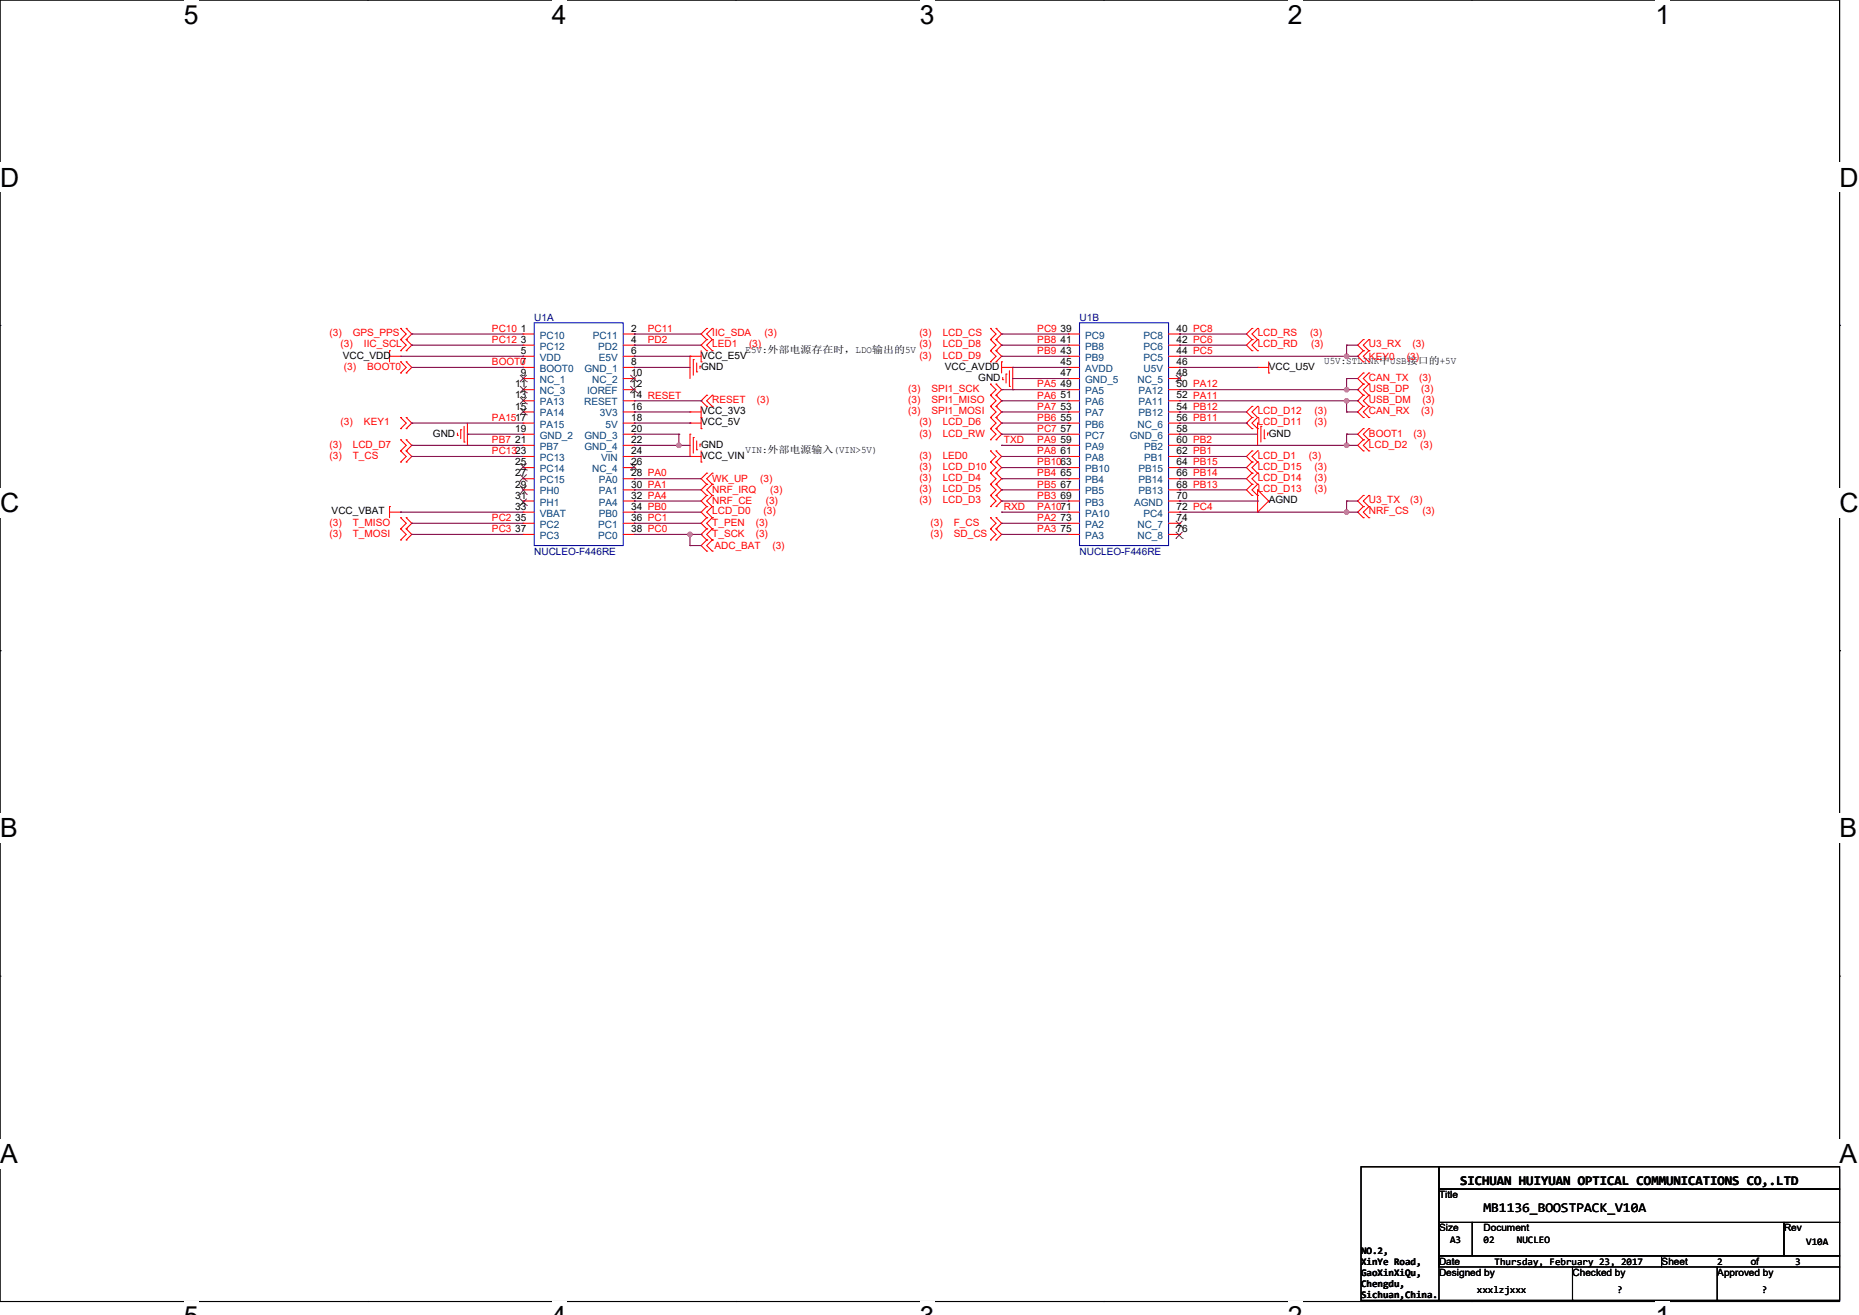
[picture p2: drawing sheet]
<svg xmlns="http://www.w3.org/2000/svg" width="297mm" height="210mm" viewBox="0 0 297 210" stroke-linecap="round" stroke-linejoin="round" font-family="sans-serif">
<path d="M0 0h293.9v207.8h-293.9z" fill="none" stroke="#000" stroke-width=".17"/>
<g fill="#fff">
<path d="M29.4 0h2.3v4.7h-2.3z"/>
<path d="M29.4 207.8h2.3v2.2h-2.3z"/>
</g>
<path d="M58.8 0h.1M58.8 207.8h.1" fill="none" stroke="#000" stroke-width=".17"/>
<g fill="#fff">
<path d="M88.2 0h2.3v4.7h-2.3z"/>
<path d="M88.2 207.8h2.3v2.2h-2.3z"/>
</g>
<path d="M117.6 0h.1M117.6 207.8h.1" fill="none" stroke="#000" stroke-width=".17"/>
<g fill="#fff">
<path d="M146.9 0h2.4v4.7h-2.4z"/>
<path d="M146.9 207.8h2.4v2.2h-2.4z"/>
</g>
<path d="M176.3 0h.1M176.3 207.8h.1" fill="none" stroke="#000" stroke-width=".17"/>
<g fill="#fff">
<path d="M205.7 0h2.4v4.7h-2.4z"/>
<path d="M205.7 207.8h2.4v2.2h-2.4z"/>
</g>
<path d="M235.1 0h.1M235.1 207.8h.1" fill="none" stroke="#000" stroke-width=".17"/>
<g fill="#fff">
<path d="M264.5 0h2.4v4.7h-2.4z"/>
<path d="M264.5 207.8h2.4v2.2h-2.4z"/>
<path d="M0 26h3.1v4.7h-3.1z"/>
<path d="M293.9 26h3.1v4.7h-3.1z"/>
<path d="M0 77.9h3.1v4.8h-3.1z"/>
<path d="M293.9 77.9h3.1v4.8h-3.1z"/>
</g>
<path d="M0 52h.1M293.9 52h.1" fill="none" stroke="#000" stroke-width=".17"/>
<g fill="#fff">
<path d="M0 129.9h2.8v4.7h-2.8z"/>
<path d="M293.9 129.9h2.8v4.7h-2.8z"/>
</g>
<path d="M0 103.9h.1M293.9 103.9h.1" fill="none" stroke="#000" stroke-width=".17"/>
<g fill="#fff">
<path d="M0 181.9h2.8v4.7h-2.8z"/>
<path d="M293.9 181.9h2.8v4.7h-2.8z"/>
</g>
<g fill="none" stroke="#000" stroke-width=".17">
<path d="M0 155.9h.1M293.9 155.9h.1M217.4 186.3h12.5v21.4h-12.5zM229.9 186.3h64v3.6h-64zM229.9 189.9h64v5.3h-64zM229.9 195.2h5.3v5.4h-5.3zM235.2 195.2h49.8v5.4h-49.8zM285 195.2h8.9v5.4h-8.9zM229.9 200.6h35.6v1.7h-35.6zM251.2 207.7h.1M251.2 202.3v5.4M265.5 200.6h28.4v1.7h-28.4z"/>
<path d="M274.3 207.7h.1M274.3 202.3v5.4M293.9 202.3v5.4h-64"/>
</g>
<g fill="none" stroke="#f00" stroke-width=".17">
<path d="M62.2 56h.1M62.2 56.9h1.8M62.2 56v1.8M64 56.9h.1M64 57.8h.1M64 59.6h.1M64 54.2h.1M64 56h.1M64 52.5h.1M64 57.8l.9 .9-.9 .9M64 54.2l.9 .9-.9 .9M64 52.5l.9 .8-.9 .9"/>
<path d="M64.9 59.6h.1M64.9 57.8h.1M64.9 56h.1M64.9 54.2h.1M64.9 52.5h.1M64.9 57.8l.9 .9-.9 .9M64.9 54.2l.9 .9-.9 .9M64.9 52.5l.9 .8-.9 .9M83.6 53.3h.1M83.6 55.1h.1M83.6 56.9h.1M83.6 58.7h.1"/>
<path d="M83.6 58.7h1.7M83.6 56.9h1.7M83.6 53.3h1.7M83.6 55.1h1.7M99.6 58.7h1.7M99.6 56.9h1.7M99.6 53.3h1.7M99.6 55.1h1.7M101.3 53.3h.1M101.3 55.1h.1M101.3 56.9h.1M101.3 58.7h.1"/>
<path d="M110.2 56.9h.1M110.2 56.9v3.6M110.2 56.9h1.8M110.8 57.4h.1M110.8 57.4v2.5M111.3 59.4h.1M111.3 58v1.4M111.8 58.5h.1M111.8 58.5v.4M112 57.8h.1M112 56v1.8M112.9 52.5h.1"/>
<path d="M112.9 54.2h.1M112.9 56h.1M112.9 52.5l-.9 .8 .9 .9M112.9 54.2l-.9 .9 .9 .9M113.8 54.2h.1M113.8 52.5h.1M113.8 56h.1M113.8 52.5l-.9 .8 .9 .9M113.8 54.2l-.9 .9 .9 .9M158.2 52.5h.1M158.2 54.2h.1M158.2 56h.1"/>
<path d="M158.2 57.8h.1M158.2 52.5l.9 .8-.9 .9M158.2 54.2l.9 .9-.9 .9M158.2 56l.9 .9-.9 .9M159.1 54.2h.1M159.1 52.5h.1M159.1 56h.1M159.1 57.8h.1M159.1 52.5l.9 .8-.9 .9M159.1 54.2l.9 .9-.9 .9M159.1 56l.9 .9-.9 .9M160 57.8h.1"/>
<path d="M160 58.7h1.8M160 57.8v1.8M160.7 59.7h.1M160.7 59.7v1.5M161.3 59.2v2.5M161.8 58.7h.1M161.8 58.7v3.5M170.7 53.3h.1M170.7 55.1h.1M170.7 56.9h.1M170.7 58.7h.1M170.7 58.7h1.8"/>
<path d="M170.7 56.9h1.8M170.7 53.3h1.8M170.7 55.1h1.8M186.7 58.7h1.8M186.7 56.9h1.8M186.7 53.3h1.8M186.7 55.1h1.8M188.5 53.3h.1M188.5 55.1h.1M188.5 56.9h.1M188.5 58.7h.1M200 54.2h.1"/>
<path d="M200 56h.1M200 52.5h.1M200 54.2l-.9 .9 .9 .9M200 52.5l-.9 .8 .9 .9M200.9 58.7h.1M200.9 56h.1M200.9 54.2h.1M200.9 52.5h.1M200.9 58.7h1.8M200.9 54.2l-.9 .9 .9 .9M200.9 52.5l-.9 .8 .9 .9M202.7 59.6h.1"/>
<path d="M202.7 57.8v1.8M217.8 56h.1M217.8 57.8h.1M217.8 59.6h.1M217.8 54.2h.1M217.8 56l-.9 .9 .9 .9M217.8 59.6l-.9 .9 .9 .8M217.8 54.2l-.9 .9 .9 .9M218.7 57.8h.1M218.7 56h.1M218.7 59.6h.1M218.7 54.2h.1"/>
<path d="M218.7 56l-.9 .9 .9 .9M218.7 54.2l-.9 .9 .9 .9M218.7 59.6l-.9 .9 .9 .8M64 66.7h.1M64 68.5h.1M64 70.2h.1M64 72h.1M64 73.8h.1M64 66.7l.9 .9-.9 .9M64 70.2l.9 .9-.9 .9M64 72l.9 .9-.9 .9M64.9 68.5h.1"/>
<path d="M64.9 66.7h.1M64.9 72h.1M64.9 70.2h.1M64.9 73.8h.1M64.9 66.7l.9 .9-.9 .9M64.9 70.2l.9 .9-.9 .9M64.9 72l.9 .9-.9 .9M73.1 69.5h.1M73.1 69.2v.3M73.6 68.6h.1M73.6 68.6v1.5M74.1 70.6h.1"/>
<path d="M74.1 68.1v2.5M74.7 71.1h.1M74.7 67.6v3.5M83.6 60.5h.1M83.6 62.2h.1M83.6 64h.1M83.6 65.8h.1M83.6 67.6h.1M83.6 69.3h.1M83.6 71.1h.1M83.6 72.9h.1M83.6 74.7h.1"/>
<path d="M83.6 76.5h.1M83.6 78.2h.1M83.6 65.8h1.7M83.6 67.6h1.7M83.6 72.9h1.7M83.6 60.5h1.7M83.6 62.2h1.7M83.6 64h1.7M83.6 69.3h1.7M83.6 71.1h1.7M83.6 74.7h1.7M83.6 76.5h1.7"/>
<path d="M83.6 78.2h1.7M99.6 65.8h1.7M99.6 67.6h1.7M99.6 72.9h1.7M99.6 60.5h1.7M99.6 62.2h1.7M99.6 64h1.7M99.6 69.3h1.7M99.6 71.1h1.7M99.6 74.7h1.7M99.6 76.5h1.7M99.6 78.2h1.7"/>
<path d="M101.3 60.5h.1M101.3 62.2h.1M101.3 64h.1M101.3 65.8h.1M101.3 67.6h.1M101.3 69.3h.1M101.3 71.1h.1M101.3 72.9h.1M101.3 74.7h.1M101.3 76.5h.1M101.3 78.2h.1M110.2 65.8h.1"/>
<path d="M110.2 69.3h.1M110.2 67.6h.1M110.2 72.9h.1M110.2 65.8h1.8M110.2 69.3v3.6M110.2 67.6h1.8M110.2 72.9h1.8M110.8 69.9h.1M110.8 69.9v2.5M111.3 71.8h.1M111.3 70.4v1.4M111.8 70.9h.1"/>
<path d="M111.8 70.9v.4M112 66.7h.1M112 68.5h.1M112 73.8h.1M112 64.9v3.6M112 72v1.8M112.9 79.1h.1M112.9 75.6h.1M112.9 77.3h.1M112.9 63.1h.1M112.9 64.9h.1M112.9 79.1l-.9 .9 .9 .9"/>
<path d="M112.9 75.6l-.9 .9 .9 .8M112.9 77.3l-.9 .9 .9 .9M112.9 63.1l-.9 .9 .9 .9M113.8 79.1h.1M113.8 77.3h.1M113.8 75.6h.1M113.8 64.9h.1M113.8 63.1h.1M113.8 79.1l-.9 .9 .9 .9M113.8 75.6l-.9 .9 .9 .8M113.8 77.3l-.9 .9 .9 .9M113.8 63.1l-.9 .9 .9 .9"/>
<path d="M158.2 61.3h.1M158.2 63.1h.1M158.2 64.9h.1M158.2 66.7h.1M158.2 73.8h.1M158.2 75.6h.1M158.2 68.5h.1M158.2 70.2h.1M158.2 72h.1M158.2 77.3h.1M158.2 79.1h.1M158.2 61.3l.9 .9-.9 .9"/>
<path d="M158.2 63.1l.9 .9-.9 .9M158.2 64.9l.9 .9-.9 .9M158.2 73.8l.9 .9-.9 .9M158.2 68.5l.9 .8-.9 .9M158.2 72l.9 .9-.9 .9M158.2 75.6l.9 .9-.9 .8M158.2 77.3l.9 .9-.9 .9M158.2 79.1l.9 .9-.9 .9M158.2 66.7l.9 .9-.9 .9M159.1 63.1h.1M159.1 61.3h.1M159.1 64.9h.1"/>
<path d="M159.1 66.7h.1M159.1 75.6h.1M159.1 73.8h.1M159.1 70.2h.1M159.1 68.5h.1M159.1 72h.1M159.1 77.3h.1M159.1 79.1h.1M159.1 61.3l.9 .9-.9 .9M159.1 63.1l.9 .9-.9 .9M159.1 64.9l.9 .9-.9 .9M159.1 73.8l.9 .9-.9 .9"/>
<path d="M159.1 68.5l.9 .8-.9 .9M159.1 72l.9 .9-.9 .9M159.1 75.6l.9 .9-.9 .8M159.1 77.3l.9 .9-.9 .9M159.1 79.1l.9 .9-.9 .9M159.1 66.7l.9 .9-.9 .9M160.2 60.6h.1M160.2 60.3v.3M161.3 61.7h.1M161.8 62.2h.1M170.7 60.5h.1M170.7 62.2h.1"/>
<path d="M170.7 64h.1M170.7 65.8h.1M170.7 67.6h.1M170.7 69.3h.1M170.7 71.1h.1M170.7 72.9h.1M170.7 74.7h.1M170.7 76.5h.1M170.7 78.2h.1M170.7 65.8h1.8M170.7 67.6h1.8M170.7 72.9h1.8"/>
<path d="M170.7 60.5h1.8M170.7 62.2h1.8M170.7 64h1.8M170.7 69.3h1.8M170.7 71.1h1.8M170.7 74.7h1.8M170.7 76.5h1.8M170.7 78.2h1.8M186.7 65.8h1.8M186.7 67.6h1.8M186.7 72.9h1.8M186.7 60.5h1.8"/>
<path d="M186.7 62.2h1.8M186.7 64h1.8M186.7 69.3h1.8M186.7 71.1h1.8M186.7 74.7h1.8M186.7 76.5h1.8M186.7 78.2h1.8M188.5 60.5h.1M188.5 62.2h.1M188.5 64h.1M188.5 65.8h.1M188.5 67.6h.1"/>
<path d="M188.5 69.3h.1M188.5 71.1h.1M188.5 72.9h.1M188.5 74.7h.1M188.5 76.5h.1M188.5 78.2h.1M200 72h.1M200 73.8h.1M200 66.7h.1M200 68.5h.1M200 64.9h.1M200 77.3h.1"/>
<path d="M200 79.1h.1M200 75.6h.1M200 75.6l-.9 .9 .9 .8M200 73.8l-.9 .9 .9 .9M200 72l-.9 .9 .9 .9M200 66.7l-.9 .9 .9 .9M200 64.9l-.9 .9 .9 .9M200 77.3l-.9 .9 .9 .9M200.9 67.6h.1M200.9 78.2h.1M200.9 73.8h.1M200.9 72h.1"/>
<path d="M200.9 68.5h.1M200.9 66.7h.1M200.9 64.9h.1M200.9 79.1h.1M200.9 77.3h.1M200.9 75.6h.1M200.9 67.6v3.5M200.9 78.2v3.6M200.9 78.2l1.8 1.8M200.9 73.8l-.9 .9 .9 .9M200.9 72l-.9 .9 .9 .9M200.9 66.7l-.9 .9 .9 .9"/>
<path d="M200.9 64.9l-.9 .9 .9 .9M200.9 77.3l-.9 .9 .9 .9M200.9 75.6l-.9 .9 .9 .8M201.4 68.1h.1M201.4 68.1v2.5M202 70.1h.1M202 68.6v1.5M202.5 69.2h.1M202.5 69.2v.3M217.8 68.5h.1M217.8 70.2h.1M217.8 72h.1"/>
<path d="M217.8 63.1h.1M217.8 64.9h.1M217.8 61.3h.1M217.8 66.7h.1M217.8 79.1h.1M217.8 64.9l-.9 .9 .9 .9M217.8 68.5l-.9 .8 .9 .9M217.8 70.2l-.9 .9 .9 .9M217.8 63.1l-.9 .9 .9 .9M217.8 61.3l-.9 .9 .9 .9M217.8 79.1l-.9 .9 .9 .9M218.7 70.2h.1"/>
<path d="M218.7 68.5h.1M218.7 72h.1M218.7 64.9h.1M218.7 63.1h.1M218.7 61.3h.1M218.7 66.7h.1M218.7 79.1h.1M218.7 68.5l-.9 .8 .9 .9M218.7 70.2l-.9 .9 .9 .9M218.7 63.1l-.9 .9 .9 .9M218.7 61.3l-.9 .9 .9 .9M218.7 64.9l-.9 .9 .9 .9"/>
<path d="M218.7 79.1l-.9 .9 .9 .9M62.2 80.9h.1M62.2 80.9v1.8M62.2 81.8h1.8M64 81.8h.1M64 82.7h.1M64 84.5h.1M64 86.2h.1M64 82.7l.9 .9-.9 .9M64 84.5l.9 .8-.9 .9M64.9 84.5h.1M64.9 82.7h.1"/>
<path d="M64.9 86.2h.1M64.9 82.7l.9 .9-.9 .9M64.9 84.5l.9 .8-.9 .9M83.6 80h.1M83.6 81.8h.1M83.6 83.6h.1M83.6 85.3h.1M83.6 81.8h1.7M83.6 80h1.7M83.6 83.6h1.7M83.6 85.3h1.7M99.6 81.8h1.7"/>
<path d="M99.6 80h1.7M99.6 83.6h1.7M99.6 85.3h1.7M101.3 80h.1M101.3 81.8h.1M101.3 83.6h.1M101.3 85.3h.1M112.9 80.9h.1M112.9 82.7h.1M112.9 84.5h.1M112.9 86.2h.1M112.9 88h.1"/>
<path d="M112.9 80.9l-.9 .9 .9 .9M112.9 82.7l-.9 .9 .9 .9M112.9 84.5l-.9 .8 .9 .9M112.9 86.2l-.9 .9 .9 .9M113.8 80.9h.1M113.8 82.7h.1M113.8 84.5h.1M113.8 86.2h.1M113.8 88h.1M113.8 80.9l-.9 .9 .9 .9M113.8 82.7l-.9 .9 .9 .9M113.8 84.5l-.9 .8 .9 .9"/>
<path d="M113.8 86.2l-.9 .9 .9 .9M158.2 82.7h.1M158.2 84.5h.1M158.2 86.2h.1M158.2 80.9h.1M158.2 82.7l.9 .9-.9 .9M158.2 84.5l.9 .8-.9 .9M159.1 84.5h.1M159.1 82.7h.1M159.1 86.2h.1M159.1 80.9h.1M159.1 82.7l.9 .9-.9 .9"/>
<path d="M159.1 84.5l.9 .8-.9 .9M170.7 80h.1M170.7 81.8h.1M170.7 83.6h.1M170.7 85.3h.1M170.7 81.8h1.8M170.7 80h1.8M170.7 83.6h1.8M170.7 85.3h1.8M186.7 81.8h1.8M186.7 80h1.8M186.7 83.6h1.8"/>
<path d="M186.7 85.3h1.8M188.5 80h.1M188.5 81.8h.1M188.5 83.6h.1M188.5 85.3h.1M200.9 81.8h.1M202.7 80h.1M202.7 80l-1.8 1.8M217.8 80.9h.1M217.8 82.7h.1M217.8 80.9l-.9 .9 .9 .9M218.7 82.7h.1"/>
<path d="M218.7 80.9h.1M218.7 80.9l-.9 .9 .9 .9"/>
</g>
<path d="M85.3 51.6h14.3v35.5h-14.3zM172.5 51.6h14.2v35.5h-14.2z" fill="none" stroke="#00f" stroke-width=".17"/>
<g fill="none" stroke="#804000" stroke-width=".16">
<path d="M83.1 59.9l1 1.1M84.1 59.9l-1 1.1M100.7 59.9l1.1 1.1M101.8 59.9l-1.1 1.1M187.9 59.9l1 1.1M188.9 59.9l-1 1.1M83.1 61h.1M83.1 62.7h.1M83.1 64.5h.1M83.1 66.2h.1M83.1 75.1h.1M83.1 76.8h.1"/>
<path d="M83.1 78.9h.1M83.1 61.7l1 1M83.1 63.4l1 1.1M83.1 65.2l1 1M83.1 74l1 1.1M83.1 75.8l1 1M83.1 77.5l1 1.4M83.1 79.6l1 1.1M84.1 61h.1M84.1 62.7h.1M84.1 64.5h.1M84.1 66.2h.1"/>
<path d="M84.1 75.1h.1M84.1 76.8h.1M84.1 78.9h.1M84.1 61.7l-1 1M84.1 63.4l-1 1.1M84.1 65.2l-1 1M84.1 74l-1 1.1M84.1 75.8l-1 1M84.1 77.5l-1 1.4M84.1 79.6l-1 1.1M100.7 61h.1M100.7 62.7h.1"/>
<path d="M100.7 75.1h.1M100.7 61.7l1.1 1M100.7 74l1.1 1.1M101.8 61h.1M101.8 62.7h.1M101.8 75.1h.1M101.8 61.7l-1.1 1M101.8 74l-1.1 1.1M187.9 61h.1M188.9 61h.1M83.1 80.7h.1M84.1 80.7h.1"/>
<path d="M187.9 84.2h.1M187.9 86h.1M187.9 83.2l1 1M187.9 84.9l1 1.1M188.9 84.2h.1M188.9 86h.1M188.9 83.2l-1 1M188.9 84.9l-1 1.1"/>
</g>
<g fill="none" stroke="#800040" stroke-width=".17">
<path d="M64 56.9h19.6M65.8 55.1h.1M65.8 53.3h.1M65.8 55.1h17.8M65.8 53.3h17.8M65.8 58.7h17.8M83.6 58.7h.1M83.6 56.9h.1M101.3 53.3h.1M101.3 55.1h.1M101.3 58.7h.1M101.3 56.9h.1"/>
<path d="M101.3 55.1h10.7M101.3 53.3h10.7M101.3 58.7h8.9M101.3 56.9h8.9M160 53.3h.1M160 55.1h.1M160 56.9h.1M160 55.1h10.7M160 53.3h10.7M160 56.9h10.7M161.8 58.7h.1M161.8 58.7h8.9"/>
<path d="M188.5 53.3h.1M188.5 55.1h.1M188.5 58.7h.1M188.5 55.1h10.6M188.5 53.3h10.6M188.5 58.7h12.4M188.5 56.9h28.4M215.1 56.9h.1M215.1 55.1h.1M215.1 55.1h1.8M215.1 55.1v1.8M216.9 56.9h.1"/>
<path d="M65.8 67.6h.1M65.8 71.1h.1M65.8 72.9h.1M65.8 67.6h17.8M65.8 71.1h17.8M65.8 72.9h17.8M74.7 69.3h.1M74.7 69.3h8.9M101.3 65.8h.1M101.3 69.3h.1M101.3 71.1h.1M101.3 76.5h.1"/>
<path d="M101.3 78.2h.1M101.3 67.6h8.9M101.3 69.3h7.2M101.3 71.1h8.9M101.3 72.9h8.9M101.3 65.8h8.9M101.3 76.5h10.7M101.3 78.2h10.7M101.3 64h10.7M108.5 69.3h.1M108.5 71.1h.1M108.5 69.3v1.8"/>
<path d="M110.2 67.6h.1M110.2 72.9h.1M112 64h.1M160 64h.1M160 65.8h.1M160 67.6h.1M160 69.3h.1M160 71.1h.1M160 72.9h.1M160 74.7h.1M160 76.5h.1M160 78.2h.1"/>
<path d="M160 62.2h.1M160 67.6h10.7M160 69.3h10.7M160 71.1h10.7M160 72.9h10.7M160 65.8h10.7M160 76.5h10.7M160 78.2h10.7M160 64h10.7M160 74.7h10.7M160 62.2h10.7M161.8 60.5h.1"/>
<path d="M161.8 60.5h8.9M188.5 65.8h.1M188.5 69.3h.1M188.5 72.9h.1M188.5 76.5h.1M188.5 78.2h.1M188.5 74.7h.1M188.5 67.6h10.6M188.5 69.3h12.4M188.5 71.1h28.4M188.5 72.9h10.6M188.5 65.8h10.6"/>
<path d="M188.5 76.5h10.6M188.5 78.2h10.6M188.5 64h28.4M188.5 74.7h10.6M188.5 62.2h28.4M199.1 67.6h.1M215.1 64h.1M215.1 71.1h.1M215.1 62.2h.1M215.1 69.3h.1M215.1 60.5h.1M215.1 65.8h.1"/>
<path d="M215.1 69.3h1.8M215.1 65.8h1.8M215.1 60.5h1.8M215.1 60.5v1.7M215.1 64v1.8M215.1 69.3v1.8M216.9 62.2h.1M216.9 64h.1M64 81.8h.1M64 81.8h19.6M65.8 83.6h.1M65.8 85.3h.1"/>
<path d="M65.8 83.6h17.8M65.8 85.3h17.8M101.3 80h.1M101.3 81.8h.1M101.3 83.6h.1M101.3 83.6h10.7M101.3 85.3h10.7M101.3 80h10.7M101.3 81.8h10.7M110.2 85.3h.1M110.2 87.1h.1M110.2 87.1h1.8"/>
<path d="M110.2 85.3v1.8M112 85.3h.1M160 80h.1M160 81.8h.1M160 83.6h.1M160 85.3h.1M160 83.6h10.7M160 85.3h10.7M160 80h10.7M160 81.8h10.7M188.5 80h12.4M188.5 81.8h28.4"/>
<path d="M200.9 80h.1M215.1 81.8h.1M215.1 80h.1M215.1 80h1.8M215.1 80v1.8M216.9 81.8h.1"/>
</g>
<g fill="#f0f" stroke="#f0f" stroke-width=".17">
<circle cx="110.2" cy="85.3" r=".35"/>
<circle cx="215.1" cy="56.9" r=".35"/>
<circle cx="215.1" cy="71.1" r=".35"/>
<circle cx="215.1" cy="62.2" r=".35"/>
<circle cx="215.1" cy="81.8" r=".35"/>
<circle cx="108.5" cy="71.1" r=".35"/>
<circle cx="215.1" cy="64" r=".35"/>
</g>
<g font-size="4.2">
<text x="29.4" y="3.8">5</text>
<text x="88.2" y="3.8">4</text>
<text x="147" y="3.8">3</text>
<text x="205.7" y="3.8">2</text>
<text x="264.5" y="3.8">1</text>
<text x="0" y="29.8">D</text>
<text x="293.9" y="29.8">D</text>
<text x="0" y="81.8">C</text>
<text x="293.9" y="81.8">C</text>
<text x="0" y="133.7">B</text>
<text x="293.9" y="133.7">B</text>
<text x="0" y="185.7">A</text>
<text x="293.9" y="185.7">A</text>
</g>
<g font-size="2.1">
<text x="233.3" y="189.2">SICHUAN HUIYUAN OPTICAL COMMUNICATIONS CO,.LTD</text>
<text x="237" y="193.6">MB1136_BOOSTPACK_V10A</text>
</g>
<g font-size="1.6" fill="#f00">
<text x="52.6" y="53.7">(3)</text>
<text x="56.4" y="53.7">GPS_PPS</text>
<text x="78.6" y="53">PC10</text>
<text x="103.5" y="53">PC11</text>
<text x="113.8" y="53.7">IIC_SDA</text>
<text x="122.2" y="53.7">(3)</text>
<text x="146.9" y="53.7">(3)</text>
<text x="150.6" y="53.7">LCD_CS</text>
<text x="165.7" y="53">PC9</text>
<text x="200.9" y="53.7">LCD_RS</text>
<text x="209.3" y="53.7">(3)</text>
<text x="54.4" y="55.5">(3)</text>
<text x="54.9" y="59">(3)</text>
<text x="58.1" y="55.5">IIC_SCL</text>
<text x="58.7" y="59">BOOT0</text>
<text x="78.6" y="54.8">PC12</text>
<text x="78.6" y="58.3">BOOT0</text>
<text x="103.5" y="54.8">PD2</text>
<text x="113.8" y="55.5">LED1</text>
<text x="119.7" y="55.5">(3)</text>
<text x="146.9" y="55.5">(3)</text>
<text x="146.9" y="57.3">(3)</text>
<text x="150.6" y="55.5">LCD_D8</text>
<text x="150.6" y="57.3">LCD_D9</text>
<text x="165.7" y="54.8">PB8</text>
<text x="165.7" y="56.5">PB9</text>
<text x="200.9" y="55.5">LCD_RD</text>
<text x="209.5" y="55.5">(3)</text>
<text x="218.7" y="57.4">KEY0</text>
<text x="218.7" y="55.5">U3_RX</text>
<text x="224.8" y="57.4">(3)</text>
<text x="225.6" y="55.5">(3)</text>
<text x="113.8" y="64.4">RESET</text>
<text x="120.9" y="64.4">(3)</text>
<text x="145.1" y="62.6">(3)</text>
<text x="145.1" y="64.4">(3)</text>
<text x="148.8" y="62.6">SPI1_SCK</text>
<text x="148.8" y="64.4">SPI1_MISO</text>
<text x="165.7" y="63.6">PA6</text>
<text x="165.7" y="65.4">PA7</text>
<text x="165.7" y="61.9">PA5</text>
<text x="218.7" y="64.4">USB_DM</text>
<text x="218.7" y="62.6">USB_DP</text>
<text x="218.7" y="60.8">CAN_TX</text>
<text x="226.7" y="60.8">(3)</text>
<text x="227.1" y="62.6">(3)</text>
<text x="227.2" y="64.4">(3)</text>
<text x="52.6" y="71.5">(3)</text>
<text x="54.4" y="67.9">(3)</text>
<text x="56.4" y="71.5">LCD_D7</text>
<text x="58.1" y="67.9">KEY1</text>
<text x="78.6" y="67.2">PA1517</text>
<text x="78.6" y="70.8">PB7</text>
<text x="145.1" y="66.2">(3)</text>
<text x="146.9" y="69.7">(3)</text>
<text x="146.9" y="67.9">(3)</text>
<text x="148.8" y="66.2">SPI1_MOSI</text>
<text x="150.6" y="69.7">LCD_RW</text>
<text x="150.6" y="67.9">LCD_D6</text>
<text x="160.4" y="70.8">TXD</text>
<text x="165.7" y="67.2">PB6</text>
<text x="165.7" y="69">PC7</text>
<text x="165.7" y="70.8">PA9</text>
<text x="200.9" y="67.9">LCD_D11</text>
<text x="200.9" y="66.2">LCD_D12</text>
<text x="210" y="67.9">(3)</text>
<text x="210" y="66.2">(3)</text>
<text x="218.7" y="69.7">BOOT1</text>
<text x="218.7" y="71.5">LCD_D2</text>
<text x="218.7" y="66.2">CAN_RX</text>
<text x="225.8" y="69.7">(3)</text>
<text x="226.9" y="71.5">(3)</text>
<text x="227.1" y="66.2">(3)</text>
<text x="52.6" y="73.3">(3)</text>
<text x="56.4" y="73.3">T_CS</text>
<text x="78.6" y="72.5">PC1323</text>
<text x="113.8" y="77">WK_UP</text>
<text x="121.4" y="77">(3)</text>
<text x="146.9" y="75">(3)</text>
<text x="146.9" y="73.3">(3)</text>
<text x="146.9" y="76.8">(3)</text>
<text x="150.6" y="75">LCD_D10</text>
<text x="150.6" y="73.3">LED0</text>
<text x="150.6" y="76.8">LCD_D4</text>
<text x="165.7" y="72.5">PA8</text>
<text x="165.7" y="74.3">PB1063</text>
<text x="165.7" y="76.1">PB4</text>
<text x="165.7" y="77.9">PB5</text>
<text x="200.9" y="73.3">LCD_D1</text>
<text x="200.9" y="76.8">LCD_D14</text>
<text x="200.9" y="75">LCD_D15</text>
<text x="209.1" y="73.3">(3)</text>
<text x="210" y="76.8">(3)</text>
<text x="210" y="75">(3)</text>
<text x="52.6" y="83.9">(3)</text>
<text x="56.4" y="83.9">T_MISO</text>
<text x="78.6" y="83.2">PC2</text>
<text x="113.8" y="80.6">NRF_CE</text>
<text x="113.8" y="78.8">NRF_IRQ</text>
<text x="113.8" y="82.2">LCD_D0</text>
<text x="113.8" y="83.9">T_PEN</text>
<text x="120.7" y="83.9">(3)</text>
<text x="122" y="82.2">(3)</text>
<text x="122.3" y="80.6">(3)</text>
<text x="123.1" y="78.8">(3)</text>
<text x="146.9" y="78.6">(3)</text>
<text x="146.9" y="80.4">(3)</text>
<text x="148.7" y="83.9">(3)</text>
<text x="150.6" y="78.6">LCD_D5</text>
<text x="150.6" y="80.4">LCD_D3</text>
<text x="152.4" y="83.9">F_CS</text>
<text x="160.4" y="81.4">RXD</text>
<text x="165.7" y="79.7">PB3</text>
<text x="165.7" y="81.4">PA1071</text>
<text x="165.7" y="83.2">PA2</text>
<text x="200.9" y="78.6">LCD_D13</text>
<text x="210" y="78.6">(3)</text>
<text x="218.7" y="82.2">NRF_CS</text>
<text x="218.7" y="80.4">U3_TX</text>
<text x="225.3" y="80.4">(3)</text>
<text x="227.2" y="82.2">(3)</text>
<text x="52.6" y="85.7">(3)</text>
<text x="56.4" y="85.7">T_MOSI</text>
<text x="78.6" y="85">PC3</text>
<text x="113.8" y="85.7">T_SCK</text>
<text x="114.2" y="87.7">ADC_BAT</text>
<text x="120.7" y="85.7">(3)</text>
<text x="123.4" y="87.7">(3)</text>
<text x="148.7" y="85.7">(3)</text>
<text x="152.4" y="85.7">SD_CS</text>
<text x="165.7" y="85">PA3</text>
</g>
<g font-size="1.6">
<text x="83.2" y="53">1</text>
<text x="100.8" y="53">2</text>
<text x="169.5" y="53">39</text>
<text x="188" y="53">40 PC8</text>
<text x="54.8" y="57.3">VCC_VDD</text>
<text x="83.2" y="54.7">3</text>
<text x="83.2" y="56.5">5</text>
<text x="83.2" y="58.3">7</text>
<text x="100.8" y="54.7">4</text>
<text x="100.8" y="56.5">6</text>
<text x="100.8" y="58.3">8</text>
<text x="112" y="59">GND</text>
<text x="112" y="57.3">VCC_E5V</text>
<text x="119.1" y="56.4">E5V:外部电源存在时，LDO输出的5V</text>
<text x="151" y="59">VCC_AVDD</text>
<text x="169.5" y="54.7">41</text>
<text x="169.5" y="56.5">43</text>
<text x="169.5" y="58.3">45</text>
<text x="188" y="54.7">42 PC6</text>
<text x="188" y="56.5">44 PC5</text>
<text x="188" y="58.3">46</text>
<text x="202.7" y="59">VCC_U5V</text>
<text x="211.6" y="58.2">U5V:STLINK中USB接口的+5V</text>
<text x="82.3" y="61.9">11</text>
<text x="82.3" y="63.6">13</text>
<text x="82.3" y="65.4">15</text>
<text x="83.2" y="60.1">9</text>
<text x="100.8" y="60.1">10</text>
<text x="100.8" y="61.9">12</text>
<text x="100.8" y="63.6">14 RESET</text>
<text x="100.8" y="65.4">16</text>
<text x="156.3" y="60.8">GND</text>
<text x="169.5" y="60.1">47</text>
<text x="169.5" y="61.9">49</text>
<text x="169.5" y="63.6">51</text>
<text x="169.5" y="65.4">53</text>
<text x="188" y="60.1">48</text>
<text x="188" y="61.9">50 PA12</text>
<text x="188" y="63.6">52 PA11</text>
<text x="188" y="65.4">54 PB12</text>
<text x="69.2" y="69.7">GND</text>
<text x="82.3" y="69">19</text>
<text x="82.3" y="70.7">21</text>
<text x="100.8" y="67.2">18</text>
<text x="100.8" y="69">20</text>
<text x="100.8" y="70.7">22</text>
<text x="112" y="66.2">VCC_3V3</text>
<text x="112" y="71.5">GND</text>
<text x="112" y="67.9">VCC_5V</text>
<text x="169.5" y="67.2">55</text>
<text x="169.5" y="69">57</text>
<text x="169.5" y="70.7">59</text>
<text x="188" y="67.2">56 PB11</text>
<text x="188" y="69">58</text>
<text x="188" y="70.7">60 PB2</text>
<text x="202.7" y="69.7">GND</text>
<text x="82.3" y="74.3">25</text>
<text x="82.3" y="76.1">27</text>
<text x="82.3" y="77.9">29</text>
<text x="100.8" y="72.5">24</text>
<text x="100.8" y="74.3">26</text>
<text x="100.8" y="76.1">28 PA0</text>
<text x="100.8" y="77.9">30 PA1</text>
<text x="112" y="73.3">VCC_VIN</text>
<text x="119.1" y="72.4">VIN:外部电源输入(VIN&gt;5V)</text>
<text x="169.5" y="72.5">61</text>
<text x="169.5" y="76.1">65</text>
<text x="169.5" y="77.9">67</text>
<text x="188" y="72.5">62 PB1</text>
<text x="188" y="74.3">64 PB15</text>
<text x="188" y="76.1">66 PB14</text>
<text x="188" y="77.9">68 PB13</text>
<text x="53" y="82.2">VCC_VBAT</text>
<text x="82.3" y="79.6">31</text>
<text x="82.3" y="81.4">33</text>
<text x="82.3" y="83.2">35</text>
<text x="100.8" y="79.6">32 PA4</text>
<text x="100.8" y="81.4">34 PB0</text>
<text x="100.8" y="83.2">36 PC1</text>
<text x="169.5" y="79.6">69</text>
<text x="169.5" y="83.2">73</text>
<text x="188" y="79.6">70</text>
<text x="188" y="81.4">72 PC4</text>
<text x="188" y="83.2">74</text>
<text x="202.7" y="80.4">AGND</text>
<text x="82.3" y="85">37</text>
<text x="100.8" y="85">38 PC0</text>
<text x="169.5" y="85">75</text>
<text x="188" y="85">76</text>
<text x="229.9" y="191.3">Title</text>
<text x="229.9" y="196.7">Size</text>
<text x="237" y="196.7">Document</text>
<text x="285" y="196.7">Rev</text>
<text x="217.4" y="200.2">NO.2,</text>
<text x="217.4" y="202">XinYe Road,</text>
<text x="217.5" y="203.8">GaoXinXiQu,</text>
<text x="229.9" y="202">Date</text>
<text x="229.9" y="203.8">Designed by</text>
<text x="231.7" y="198.5">A3</text>
<text x="237" y="198.5">02</text>
<text x="238.8" y="202">Thursday, February 23, 2017</text>
<text x="242.3" y="198.5">NUCLEO</text>
<text x="251.2" y="203.8">Checked by</text>
<text x="265.5" y="202">Sheet</text>
<text x="274.3" y="202">2</text>
<text x="274.4" y="203.8">Approved by</text>
<text x="279.7" y="202">of</text>
<text x="286.8" y="202">3</text>
<text x="288.6" y="198.8">V10A</text>
<text x="217.4" y="205.6">Chengdu,</text>
<text x="217.4" y="207.4">Sichuan,China.</text>
<text x="236" y="206.5">xxxlzjxxx</text>
<text x="258.3" y="206.5">?</text>
<text x="281.5" y="206.5">?</text>
</g>
<g font-size="1.6" fill="#000080">
<text x="85.4" y="51.2">U1A</text>
<text x="172.5" y="51.2">U1B</text>
<text x="85.4" y="88.6">NUCLEO-F446RE</text>
<text x="172.5" y="88.6">NUCLEO-F446RE</text>
</g>
<g font-size="1.6" fill="#004080">
<text x="86.2" y="54.1">PC10</text>
<text x="86.2" y="55.8">PC12</text>
<text x="86.2" y="57.6">VDD</text>
<text x="86.2" y="59.4">BOOT0</text>
<text x="93.4" y="59.4">GND_1</text>
<text x="94.7" y="54.1">PC11</text>
<text x="95.6" y="55.8">PD2</text>
<text x="95.7" y="57.6">E5V</text>
<text x="173.4" y="54.1">PC9</text>
<text x="173.4" y="55.8">PB8</text>
<text x="173.4" y="57.6">PB9</text>
<text x="173.4" y="59.4">AVDD</text>
<text x="182.7" y="54.1">PC8</text>
<text x="182.7" y="55.8">PC6</text>
<text x="182.7" y="57.6">PC5</text>
<text x="182.7" y="59.4">U5V</text>
<text x="86.2" y="61.2">NC_1</text>
<text x="86.2" y="62.9">NC_3</text>
<text x="86.2" y="64.7">PA13</text>
<text x="93.3" y="64.7">RESET</text>
<text x="93.8" y="62.9">IOREF</text>
<text x="94.6" y="61.2">NC_2</text>
<text x="173.4" y="61.2">GND_5</text>
<text x="173.4" y="62.9">PA5</text>
<text x="173.4" y="64.7">PA6</text>
<text x="181.7" y="61.2">NC_5</text>
<text x="181.9" y="62.9">PA12</text>
<text x="181.9" y="64.7">PA11</text>
<text x="86.2" y="66.5">PA14</text>
<text x="86.2" y="68.3">PA15</text>
<text x="86.2" y="70.1">GND_2</text>
<text x="86.2" y="71.8">PB7</text>
<text x="93.4" y="70.1">GND_3</text>
<text x="93.4" y="71.8">GND_4</text>
<text x="95.8" y="66.5">3V3</text>
<text x="96.7" y="68.3">5V</text>
<text x="173.4" y="66.5">PA7</text>
<text x="173.4" y="68.3">PB6</text>
<text x="173.4" y="70.1">PC7</text>
<text x="173.4" y="71.8">PA9</text>
<text x="180.5" y="70.1">GND_6</text>
<text x="181.7" y="68.3">NC_6</text>
<text x="181.9" y="66.5">PB12</text>
<text x="182.8" y="71.8">PB2</text>
<text x="86.2" y="73.6">PC13</text>
<text x="86.2" y="75.4">PC14</text>
<text x="86.2" y="77.2">PC15</text>
<text x="94.6" y="75.4">NC_4</text>
<text x="95.7" y="77.2">PA0</text>
<text x="96" y="73.6">VIN</text>
<text x="173.4" y="73.6">PA8</text>
<text x="173.4" y="75.4">PB10</text>
<text x="173.4" y="77.2">PB4</text>
<text x="181.9" y="75.4">PB15</text>
<text x="181.9" y="77.2">PB14</text>
<text x="182.8" y="73.6">PB1</text>
<text x="86.2" y="79">PH0</text>
<text x="86.2" y="80.7">PH1</text>
<text x="86.2" y="82.5">VBAT</text>
<text x="95.7" y="79">PA1</text>
<text x="95.7" y="80.7">PA4</text>
<text x="95.7" y="82.5">PB0</text>
<text x="173.4" y="79">PB5</text>
<text x="173.4" y="80.7">PB3</text>
<text x="173.4" y="82.5">PA10</text>
<text x="181.2" y="80.7">AGND</text>
<text x="181.9" y="79">PB13</text>
<text x="182.7" y="82.5">PC4</text>
<text x="86.2" y="84.3">PC2</text>
<text x="86.2" y="86.1">PC3</text>
<text x="95.6" y="84.3">PC1</text>
<text x="95.6" y="86.1">PC0</text>
<text x="173.4" y="84.3">PA2</text>
<text x="173.4" y="86.1">PA3</text>
<text x="181.7" y="84.3">NC_7</text>
<text x="181.7" y="86.1">NC_8</text>
</g>
</svg>
